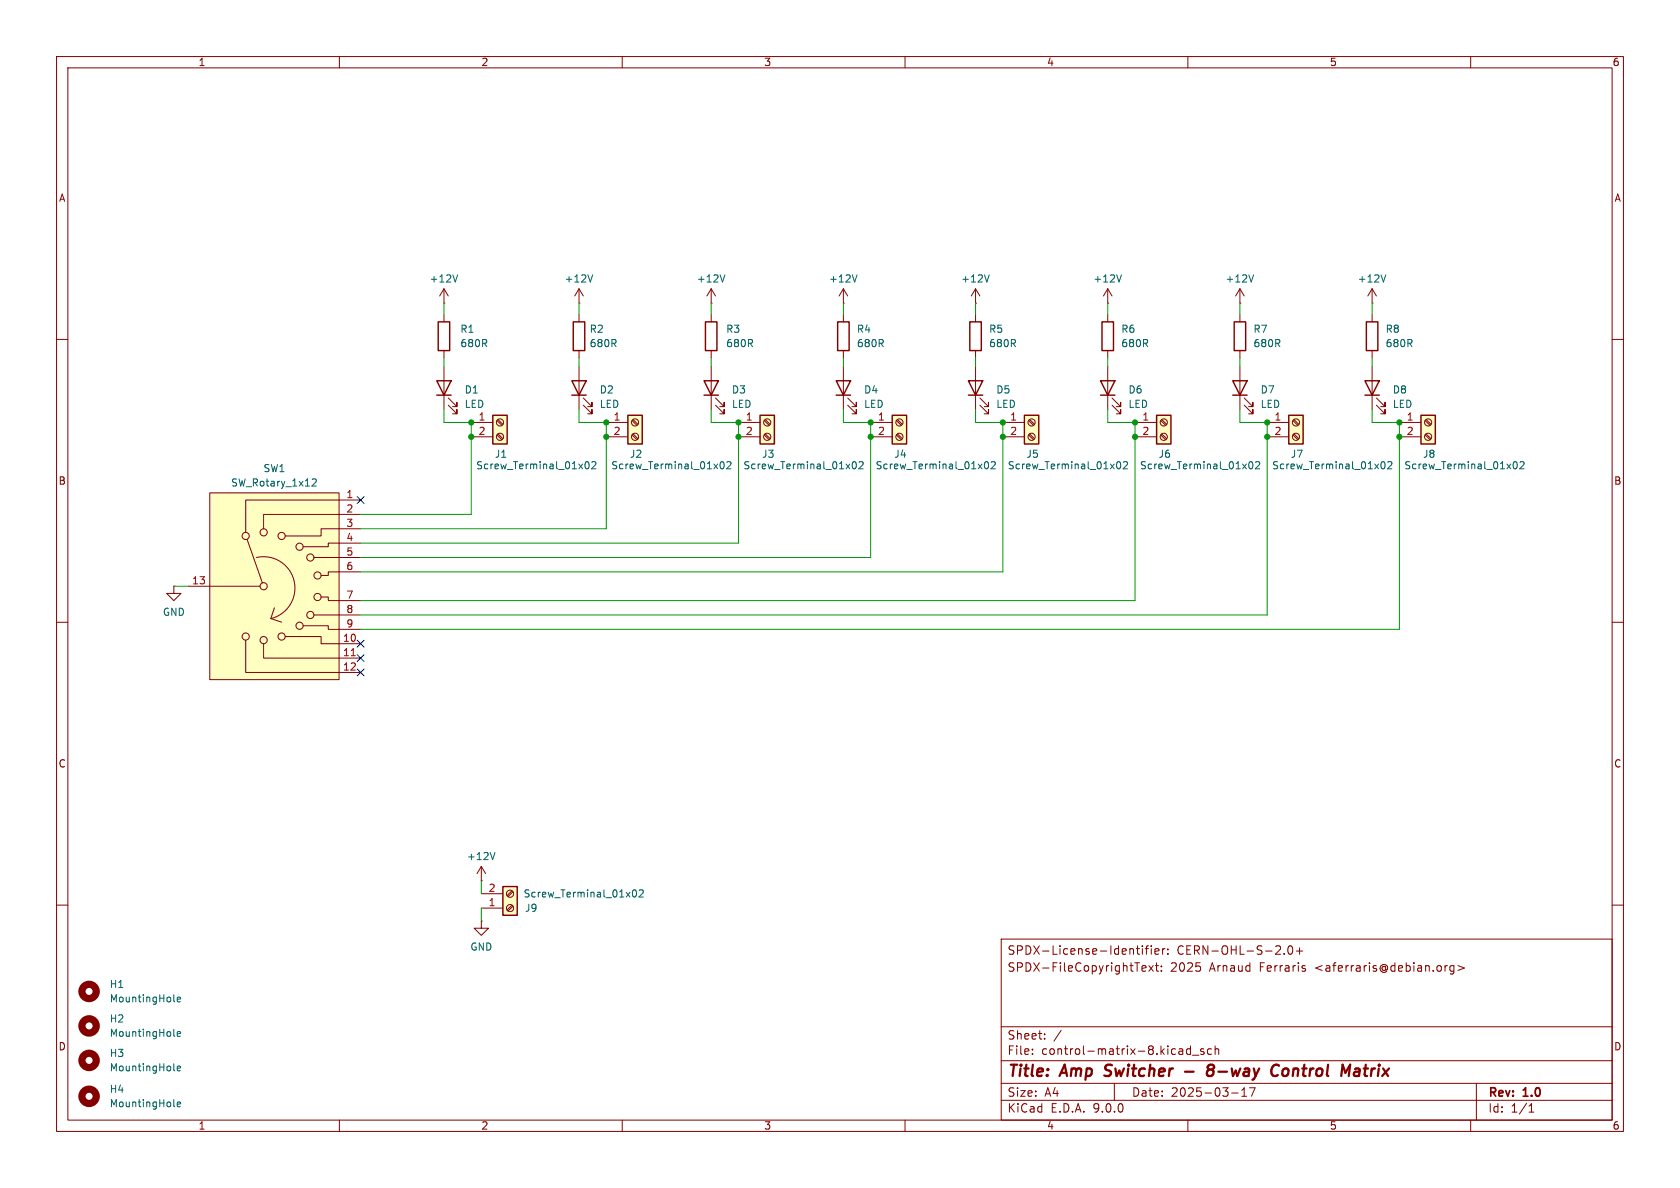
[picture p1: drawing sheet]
<svg xmlns="http://www.w3.org/2000/svg" width="297mm" height="210mm" viewBox="0 0 297 210" stroke-linecap="round" stroke-linejoin="round" font-family="sans-serif">
<g fill="none" stroke="#840000" stroke-width=".18">
<path d="M10 10h277v190h-277zM12 12h273v186h-273zM60 10v2M110 10v2M160 10v2M210 10v2M260 10v2M78.5 53.6h.1M78.5 51.1l-.8 1.2M78.5 51.1l.7 1.2M78.5 51.1v2.5M102.4 53.6h.1"/>
<path d="M102.4 51.1l-.8 1.2M102.4 51.1l.7 1.2M102.4 51.1v2.5M10 60h2M285 60h2M10 110h2M285 110h2M10 160h2M177 166h108v32h-108zM200.9 167.7h.6M201.3 168.7h.2M201.9 171.2l.7-.1-.1-.3-.4-.1-.2 .2 .1 .7h.5"/>
<path d="M202 167.2v.1M202 167.7v1M202.5 167.7h.5M203 167.2l-.3 .2v1.3M203.1 170.7l.8 1M203.5 167.2v.1M203.5 167.7v1M203.9 170.7l-.8 1M204.2 168.2l.7-.1-.1-.3-.4-.1-.2 .2v.7h.6M204.2 170.7h.6M204.5 170.2v1.3l.3 .2M205.3 171.6v.1"/>
<path d="M205.3 170.8v.1M205.5 167.7v1M206 167.7l-.3 .1-.2 .2M206.5 168.6v.1M206.5 167.8v.1M211.5 170.2h.7M212.1 170.8l.1 .3-.1 .5M227 168.6v.1M227.8 167.3l.2-.1a.81 .81 0 0 1 .6 .6 .81 .81 0 0 1-.3 .8l-.1 .1a.81 .81 0 0 1-.4-1.4zM229.2 168.1h1.1M229.7 167.6v1.1M230.6 171.2l.2 .2-.2 .3"/>
<path d="M230.6 170.7l.1 .1M255.9 170.7l-.3 .1-.1 .2M257 170.8l-.4-.1-.3 .3v.4l.2 .2h.5M257 170.7v1.2l-.3 .3-.3-.1M257.7 170.7l1.2 .4-1.2 .5M285 160h2M60 198v2M110 198v2M160 198v2M177 194.5h108M177 191.5h108M177 187.5h108"/>
<path d="M177 181.5h108M182.5 186.3v.1M182.5 185.5v.1M184.7 183.6v.1M184.7 182.8v.1M187.6 182.1l-1.3 2M197 191.5v3M209 185.5l.1 .9M209.1 186.3l-.1 .1M209.1 185.8h-.1M210 198v2M210.5 184.9v1.5"/>
<path d="M210.5 185.5l-.5-.1-.3 .3v.4l.2 .2h.6M210.8 186.5h1.2M212.8 185.5l-.3-.1-.3 .2 .1 .2 .5 .2v.3h-.6M214.2 185.5l-.5-.1-.2 .3v.4l.1 .2h.6M214.8 185.5l.2-.1 .4 .1 .1 .9M214.8 184.9v1.5M217.7 193.2h1.2M219.5 193.8h.9M219.5 192.7l.5-.4v1.5M221.9 192.3l-.7 1.5M260 198v2M261 191.5v6.5"/>
<path d="M270.3 196.6h.9M270.3 195.5l.4-.4v1.5"/>
</g>
<path d="M195.2 190.1l.3 .1M195.5 188.4l-.1 .2 .1 .4M209.5 189.4h1.5M213.8 189.1l-.2-.2-.1-.3a.64 .64 0 0 1 1.1-.2v.3l-.4 .4M213.8 189.1a.65 .65 0 0 0-.3 1 .65 .65 0 0 0 .9-.1 .65 .65 0 0 0 0-.8l-.2-.1M213.8 189.1h.4M224.8 189.7a.66 .66 0 0 0 1.1 .3M226.1 188.4a.8 .8 0 0 0-.9-.1 .8 .8 0 0 0-.4 .8M227.5 188.9a.62 .62 0 0 0-.7 .4v.7a.52 .52 0 0 0 .7 .1M239.6 189l.2-.1 .5 .1v1.2M240.4 189.4h-.7a.4 .4 0 0 0-.4 .4 .4 .4 0 0 0 .3 .4l.7-.1" fill="none" stroke="#840000" stroke-width=".4"/>
<path d="M80.9 48.6l-.4 1.3M104.8 48.6l-.4 1.3M30.7 183l.2 .2M30.7 189.1l.2 .2M30.7 195.5l.2 .2M31.3 182.8l.6-.1v-.3h-.4l-.2 .1 .1 .6h.5M31.3 188.9l.6-.1v-.3h-.4l-.2 .1 .1 .6h.5M31.3 195.2l.6-.1v-.2l-.4-.1-.2 .2 .1 .6h.5" fill="none" stroke="#006464" stroke-width=".18"/>
<g fill="none" stroke="#840000" stroke-width="1.3">
<circle cx="15.7" cy="187.5" r="1.27"/>
<circle cx="15.7" cy="193.8" r="1.27"/>
<circle cx="15.7" cy="181.4" r="1.27"/>
</g>
<path d="M204.5 73.4h2.5v5.1h-2.5z" fill="#ffffc2"/>
<path d="M204.5 73.4h2.5v5.1h-2.5z" fill="none" stroke="#840000" stroke-width=".25"/>
<g fill="none" stroke="#840000" stroke-width=".18">
<path d="M200.7 74.7h3.8M200.7 77.2h3.8M205.2 74.3l.9 .9M205.2 76.9l.9 .8M205.4 74.2l.8 .8M205.4 76.7l.8 .8"/>
<circle cx="205.7" cy="77.2" r=".63"/>
<circle cx="205.7" cy="74.7" r=".63"/>
</g>
<path d="M220.9 81.7l.2-.1a.68 .68 0 0 1 .4 .6 .68 .68 0 0 1-.4 .7l-.2-.1-.1-.4zM222 81.7l.5-.1 .2 .4-.8 .9h.8" fill="none" stroke="#006464" stroke-width=".18"/>
<path d="M37.1 87.1h22.8v33h-22.8z" fill="#ffffc2"/>
<g fill="none" stroke="#840000" stroke-width=".18">
<path d="M195.8 53.6h.1M195.8 51.1v2.5M195.8 55.6v1.3M195.8 51.1l-.7 1.2M195.8 51.1l.8 1.2M219.2 53.6h.1M219.2 51.1l-.8 1.2M219.2 51.1l.8 1.2M219.2 51.1v2.5M242.6 53.6h.1M242.6 51.1l-.8 1.2M242.6 51.1l.7 1.2"/>
<path d="M242.6 51.1v2.5M195.8 62v1.2M195.8 64.8v7.6M196.6 71.6l1.5 1.6v-.8v.8h-.7M196.6 70.4l1.5 1.5v-.8v.8h-.7M37.1 87.1h22.8v33h-22.8zM43.7 95.4l2.7 7.6M45.3 98.6a5.5 5.5 0 0 1 6.7 4.1 5.5 5.5 0 0 1-4.1 6.6M55.5 98.6h8.3M63.8 88.4h-20.4v5.7M63.8 90.9h-17.2v2.6M63.8 93.5h-7v1.2h-6.4"/>
<path d="M63.8 96h-5.8v.6h-4.4M30.7 103.6v1.3h1.3l-1.3 1.3-1.2-1.3h1.2M30.7 103.6h.1M33.3 103.6h12.7M43.4 113.2v5.7h20.4M46.6 113.8v2.5h17.2M47.9 109.3l1.9 .7M48.5 107.4l-.6 1.9M50.4 112.5h6.4v1.3h7M53.6 110.6h4.4v.7h5.8M55.5 108.7h8.3M56.8 105.5h1.2v.7h5.8"/>
<path d="M63.8 101.1h-5.8v.6h-1.2"/>
<circle cx="43.4" cy="94.7" r=".63"/>
<circle cx="46.6" cy="94.1" r=".63"/>
<circle cx="49.8" cy="94.7" r=".63"/>
<circle cx="53" cy="96.6" r=".63"/>
<circle cx="54.9" cy="98.6" r=".63"/>
<circle cx="43.4" cy="112.5" r=".63"/>
<circle cx="46.6" cy="113.2" r=".63"/>
<circle cx="46.6" cy="103.6" r=".63"/>
<circle cx="49.8" cy="112.5" r=".63"/>
<circle cx="53" cy="110.6" r=".63"/>
<circle cx="54.9" cy="108.7" r=".63"/>
<circle cx="56.1" cy="101.7" r=".63"/>
<circle cx="56.1" cy="105.5" r=".63"/>
</g>
<path d="M62.1 115.9h.7" fill="none" stroke="#a90000" stroke-width=".18"/>
<path d="M198.3 48.6l-.5 1.3M221.6 48.6l-.4 1.3M245 48.6l-.4 1.3M55.2 84.8l.5-.1 .2 .3-.8 .9h.8" fill="none" stroke="#006464" stroke-width=".18"/>
<path d="M194.8 56.9h2v5.1h-2zM194.6 67.3h2.5l-1.3 2.6zM194.6 69.9h2.5" fill="none" stroke="#840000" stroke-width=".25"/>
<path d="M87.1 73.4h2.6v5.1h-2.6z" fill="#ffffc2"/>
<path d="M77.5 56.9h2v5.1h-2zM101.3 56.9h2.1v5.1h-2.1zM124.7 56.9h2v5.1h-2zM148.1 56.9h2v5.1h-2zM77.2 67.3h2.6l-1.3 2.6zM77.2 69.9h2.6M87.1 73.4h2.6v5.1h-2.6zM101.1 67.3h2.5l-1.2 2.6zM101.1 69.9h2.5M147.8 67.3h2.6l-1.3 2.6zM147.8 69.9h2.6" fill="none" stroke="#840000" stroke-width=".25"/>
<g fill="none" stroke="#840000" stroke-width=".18">
<path d="M78.5 55.6v1.3M102.4 55.6v1.3M125.7 55.6v1.3M149.1 53.6h.1M149.1 51.1v2.5M149.1 55.6v1.3M149.1 51.1l-.8 1.2M149.1 51.1l.8 1.2M172.5 53.6h.1M172.5 51.1l-.8 1.2M172.5 51.1l.7 1.2M172.5 51.1v2.5"/>
<path d="M78.5 62v1.2M78.5 64.8v7.6M79.2 71.6l1.6 1.6v-.8v.8h-.8M79.2 70.4l1.6 1.5v-.8v.8h-.8M83.3 74.7h3.8M83.3 77.2h3.8M87.9 74.3l.8 .9M87.9 76.9l.8 .8M88 74.2l.9 .8M88 76.7l.9 .8M102.4 62v1.2M102.4 64.8v7.6"/>
<path d="M103.1 71.6l1.5 1.6v-.8v.8h-.7M103.1 70.4l1.5 1.5v-.8v.8h-.7M125.7 62v1.2M149.1 62v1.2M149.1 64.8v7.6M149.9 71.6l1.5 1.6v-.8v.8h-.8M149.9 70.4l1.5 1.5v-.8v.8h-.8"/>
<circle cx="88.4" cy="74.7" r=".63"/>
<circle cx="88.4" cy="77.2" r=".63"/>
</g>
<path d="M151.5 48.6l-.4 1.3M174.9 48.6l-.4 1.3M103.6 81.7l.1-.1a.68 .68 0 0 1 .5 .6 .68 .68 0 0 1-.5 .7 .84 .84 0 0 1-.1-1.2zM104.6 81.7l.5-.1 .3 .4-.8 .9h.8M30.7 176.9l.2 .2M31.3 176.7l.6-.1v-.3h-.4l-.2 .1 .1 .6h.5" fill="none" stroke="#006464" stroke-width=".18"/>
<circle cx="15.7" cy="175.3" r="1.27" fill="none" stroke="#840000" stroke-width="1.3"/>
<path d="M134.4 73.4h2.5v5.1h-2.5z" fill="#ffffc2"/>
<path d="M124.5 67.3h2.5l-1.3 2.6zM124.5 69.9h2.5M134.4 73.4h2.5v5.1h-2.5z" fill="none" stroke="#840000" stroke-width=".25"/>
<g fill="none" stroke="#840000" stroke-width=".18">
<path d="M125.7 64.8v7.6M126.5 71.6l1.5 1.6v-.8v.8h-.7M126.5 70.4l1.5 1.5v-.8v.8h-.7M130.6 74.7h3.8M130.6 77.2h3.8M135.1 74.3l.9 .9M135.1 76.9l.9 .8M135.3 74.2l.8 .8M135.3 76.7l.8 .8"/>
<circle cx="135.6" cy="74.7" r=".63"/>
<circle cx="135.6" cy="77.2" r=".63"/>
</g>
<path d="M150.8 81.7l.2-.1a.68 .68 0 0 1 .4 .6 .68 .68 0 0 1-.4 .7 .84 .84 0 0 1-.2-1.2zM151.9 81.7l.5-.1 .2 .4-.8 .9h.8" fill="none" stroke="#006464" stroke-width=".18"/>
<path d="M111 73.4h2.5v5.1h-2.5z" fill="#ffffc2"/>
<path d="M218.2 56.9h2v5.1h-2zM111 73.4h2.5v5.1h-2.5z" fill="none" stroke="#840000" stroke-width=".25"/>
<g fill="none" stroke="#840000" stroke-width=".18">
<path d="M125.7 53.6h.1M125.7 51.1l-.7 1.2M125.7 51.1l.8 1.2M125.7 51.1v2.5M219.2 55.6v1.3M107.2 74.7h3.8M107.2 77.2h3.8M111.7 74.3l.9 .9M111.7 76.9l.9 .8M111.9 74.2l.9 .8M111.9 76.7l.9 .8M219.2 62v1.2"/>
<circle cx="112.3" cy="77.2" r=".63"/>
<circle cx="112.3" cy="74.7" r=".63"/>
</g>
<path d="M128.1 48.6l-.4 1.3M127.5 81.7l.1-.1a.68 .68 0 0 1 .4 .6 .68 .68 0 0 1-.4 .7 .84 .84 0 0 1-.1-1.2zM128.5 81.7l.5-.1 .2 .4-.8 .9h.8" fill="none" stroke="#006464" stroke-width=".18"/>
<path d="M227.8 73.4h2.6v5.1h-2.6z" fill="#ffffc2"/>
<path d="M227.8 73.4h2.6v5.1h-2.6zM241.3 67.3h2.5l-1.2 2.6zM241.3 69.9h2.5" fill="none" stroke="#840000" stroke-width=".25"/>
<g fill="none" stroke="#840000" stroke-width=".18">
<path d="M224 74.7h3.8M224 77.2h3.8M228.6 74.3l.8 .9M228.6 76.9l.8 .8M228.8 74.2l.8 .8M228.8 76.7l.8 .8M242.6 64.8v7.6M243.3 71.6l1.6 1.6v-.8v.8h-.8M243.3 70.4l1.6 1.5v-.8v.8h-.8"/>
<circle cx="229.1" cy="77.2" r=".63"/>
<circle cx="229.1" cy="74.7" r=".63"/>
</g>
<path d="M244.3 81.7l.1-.1a.68 .68 0 0 1 .5 .6 .68 .68 0 0 1-.5 .7l-.1-.1-.2-.4zM245.3 81.7l.5-.1 .3 .4-.8 .9h.8" fill="none" stroke="#006464" stroke-width=".18"/>
<path d="M157.7 73.4h2.6v5.1h-2.6z" fill="#ffffc2"/>
<path d="M157.7 73.4h2.6v5.1h-2.6z" fill="none" stroke="#840000" stroke-width=".25"/>
<g fill="none" stroke="#840000" stroke-width=".18">
<path d="M153.9 74.7h3.8M153.9 77.2h3.8M158.5 74.3l.8 .9M158.5 76.9l.8 .8M158.6 74.2l.9 .8M158.6 76.7l.9 .8"/>
<circle cx="159" cy="74.7" r=".63"/>
<circle cx="159" cy="77.2" r=".63"/>
</g>
<path d="M174.1 81.7l.2-.1a.68 .68 0 0 1 .5 .6 .68 .68 0 0 1-.5 .7l-.2-.1-.1-.4zM175.2 81.7l.5-.1 .3 .4-.8 .9h.8" fill="none" stroke="#006464" stroke-width=".18"/>
<path d="M251.2 73.4h2.5v5.1h-2.5z" fill="#ffffc2"/>
<path d="M171.4 56.9h2.1v5.1h-2.1zM241.6 56.9h2v5.1h-2zM171.2 67.3h2.5l-1.2 2.6zM171.2 69.9h2.5M251.2 73.4h2.5v5.1h-2.5z" fill="none" stroke="#840000" stroke-width=".25"/>
<g fill="none" stroke="#840000" stroke-width=".18">
<path d="M172.5 55.6v1.3M242.6 55.6v1.3M172.5 62v1.2M172.5 64.8v7.6M173.2 71.6l1.6 1.6v-.8v.8h-.8M173.2 70.4l1.6 1.5v-.8v.8h-.8M242.6 62v1.2M247.4 74.7h3.8M247.4 77.2h3.8M251.9 74.3l.9 .9M251.9 76.9l.9 .8M252.1 74.2l.9 .8"/>
<path d="M252.1 76.7l.9 .8"/>
<circle cx="252.5" cy="74.7" r=".63"/>
<circle cx="252.5" cy="77.2" r=".63"/>
</g>
<path d="M267.6 81.7l.2-.1a.68 .68 0 0 1 .4 .6 .68 .68 0 0 1-.4 .7l-.2-.1-.1-.4zM268.7 81.7l.5-.1 .2 .4-.8 .9h.8" fill="none" stroke="#006464" stroke-width=".18"/>
<path d="M181.1 73.4h2.5v5.1h-2.5z" fill="#ffffc2"/>
<path d="M181.1 73.4h2.5v5.1h-2.5z" fill="none" stroke="#840000" stroke-width=".25"/>
<g fill="none" stroke="#840000" stroke-width=".18">
<path d="M177.3 74.7h3.8M177.3 77.2h3.8M181.8 74.3l.9 .9M181.8 76.9l.9 .8M182 74.2l.9 .8M182 76.7l.9 .8"/>
<circle cx="182.4" cy="77.2" r=".63"/>
<circle cx="182.4" cy="74.7" r=".63"/>
</g>
<path d="M197.6 81.7l.1-.1a.68 .68 0 0 1 .4 .6 .68 .68 0 0 1-.4 .7 .84 .84 0 0 1-.1-1.2zM198.6 81.7l.5-.1 .2 .4-.8 .9h.8" fill="none" stroke="#006464" stroke-width=".18"/>
<path d="M88.9 156.7h2.5v5.1h-2.5z" fill="#ffffc2"/>
<path d="M217.9 67.3h2.6l-1.3 2.6zM217.9 69.9h2.6M88.9 156.7h2.5v5.1h-2.5z" fill="none" stroke="#840000" stroke-width=".25"/>
<g fill="none" stroke="#840000" stroke-width=".18">
<path d="M219.2 64.8v7.6M220 71.6l1.5 1.6v-.8v.8h-.8M220 70.4l1.5 1.5v-.8v.8h-.8M85.1 155.7h.1M85.1 158h3.8M85.1 153.2l-.8 1.2M85.1 153.2l.8 1.2M85.1 153.2v2.5M90.5 157.5l-.9 .8M90.7 157.7l-.9 .8M85.1 162.8v1.3h1.3l-1.3 1.3-1.3-1.3h1.3M85.1 162.8h.1"/>
<path d="M85.1 160.5h3.8M90.5 160l-.9 .9M90.7 160.2l-.9 .8"/>
<circle cx="90.2" cy="158" r=".63"/>
<circle cx="90.2" cy="160.5" r=".63"/>
</g>
<path d="M87.5 150.7l-.4 1.3M112 157.4l.1-.1a.68 .68 0 0 1 .4 .6 .68 .68 0 0 1-.4 .7 .84 .84 0 0 1-.1-1.2zM113 157.4l.5-.1 .2 .4-.8 .9h.8" fill="none" stroke="#006464" stroke-width=".18"/>
<g fill="none" stroke="#009600" stroke-width=".18">
<path d="M78.5 53.6v2M102.4 53.6v2M125.7 53.6v2M149.1 53.6v2M172.5 53.6v2M195.8 53.6v2M219.2 53.6v2M242.6 53.6v2M78.5 72.4v2.3h4.8v16.2h-19.5M78.5 63.2v1.6M102.4 72.4v2.3h4.8v18.8h-43.4M102.4 63.2v1.6"/>
<path d="M125.7 72.4v2.3h4.9v21.3h-66.8M125.7 63.2v1.6M149.1 72.4v2.3h4.8v23.9h-90.1M149.1 63.2v1.6M172.5 72.4v2.3h4.8v26.4h-113.5M172.5 63.2v1.6M195.8 72.4v2.3h4.9v31.5h-136.9M195.8 63.2v1.6M219.2 63.2v1.6M219.2 72.4v2.3h4.8v34h-160.2M242.6 72.4v2.3h4.8v36.6h-183.6M242.6 63.2v1.6"/>
<path d="M30.7 103.6h2.6M85.1 155.7v2.3M85.1 160.5v2.3"/>
</g>
<path d="M63.1 87.8l1.3 1.2M64.4 87.8l-1.3 1.2M63.1 118.3l1.3 1.2M63.1 113.2l1.3 1.2M63.1 115.7l1.3 1.2M64.4 118.3l-1.3 1.2M64.4 113.2l-1.3 1.2M64.4 115.7l-1.3 1.2" fill="none" stroke="#000084" stroke-width=".18"/>
<g fill="#009600" stroke="#009600" stroke-width=".18">
<circle cx="153.9" cy="74.7" r=".46"/>
<circle cx="177.3" cy="74.7" r=".46"/>
<circle cx="177.3" cy="77.2" r=".46"/>
<circle cx="200.7" cy="74.7" r=".46"/>
<circle cx="200.7" cy="77.2" r=".46"/>
<circle cx="153.9" cy="77.2" r=".46"/>
<circle cx="83.3" cy="77.2" r=".46"/>
<circle cx="107.2" cy="77.2" r=".46"/>
<circle cx="83.3" cy="74.7" r=".46"/>
<circle cx="107.2" cy="74.7" r=".46"/>
<circle cx="130.6" cy="74.7" r=".46"/>
<circle cx="130.6" cy="77.2" r=".46"/>
<circle cx="247.4" cy="77.2" r=".46"/>
<circle cx="247.4" cy="74.7" r=".46"/>
<circle cx="224" cy="77.2" r=".46"/>
<circle cx="224" cy="74.7" r=".46"/>
</g>
<g font-size="2.8" fill="#840000">
<text x="178" y="190.9">Title:</text>
<text x="187.7" y="190.9">Amp</text>
<text x="196.2" y="190.9">Switcher</text>
<text x="215.9" y="190.9">8-way</text>
<text x="228" y="190.9">Control</text>
<text x="241.2" y="190.9">Matrix</text>
</g>
<g font-size="2.1" fill="#840000">
<text x="178" y="172">SPDX-FileCopyrightText:</text>
<text x="178" y="169">SPDX-License-Identifier:</text>
<text x="206.9" y="172">2025</text>
<text x="208" y="169">CERN-OHL-S-2.0+</text>
<text x="213.9" y="172">Arnaud</text>
<text x="222.8" y="172">Ferraris</text>
<text x="232.8" y="172">&lt;aferraris@debian.org&gt;</text>
<text x="178" y="184">Sheet:</text>
<text x="178" y="186.7">File:</text>
<text x="184.1" y="186.7">control-matrix-8.kicad_sch</text>
<text x="178" y="196.9">KiCad</text>
<text x="178" y="194.1">Size:</text>
<text x="184.7" y="194.1">A4</text>
<text x="185.7" y="196.9">E.D.A.</text>
<text x="193.3" y="196.9">9.0.0</text>
<text x="200" y="194.1">Date:</text>
<text x="207" y="194.1">2025-03-17</text>
<text x="263" y="194.3">Rev:</text>
<text x="263" y="196.9">Id:</text>
<text x="267.1" y="196.9">1/1</text>
<text x="269.4" y="194.3">1.0</text>
</g>
<g font-size="1.8" fill="#840000">
<text x="35" y="11.9">1</text>
<text x="85" y="11.9">2</text>
<text x="135" y="11.9">3</text>
<text x="185" y="11.9">4</text>
<text x="235" y="11.9">5</text>
<text x="285" y="11.9">6</text>
<text x="10.3" y="35.9">A</text>
<text x="285.3" y="35.9">A</text>
<text x="10.3" y="85.9">B</text>
<text x="285.3" y="85.9">B</text>
<text x="10.3" y="135.9">C</text>
<text x="285.3" y="135.9">C</text>
<text x="10.3" y="185.9">D</text>
<text x="285.3" y="185.9">D</text>
<text x="35" y="199.9">1</text>
<text x="85" y="199.9">2</text>
<text x="135" y="199.9">3</text>
<text x="185" y="199.9">4</text>
<text x="235" y="199.9">5</text>
<text x="285" y="199.9">6</text>
</g>
<g font-size="1.8" fill="#006464">
<text x="75.8" y="50.1">+12V</text>
<text x="99.7" y="50.1">+12V</text>
<text x="123.1" y="50.1">+12V</text>
<text x="146.5" y="50.1">+12V</text>
<text x="169.8" y="50.1">+12V</text>
<text x="193.2" y="50.1">+12V</text>
<text x="216.6" y="50.1">+12V</text>
<text x="239.9" y="50.1">+12V</text>
<text x="81.3" y="59">R1</text>
<text x="104.1" y="59">R2</text>
<text x="128.3" y="59">R3</text>
<text x="151.4" y="59">R4</text>
<text x="174.8" y="59">R5</text>
<text x="198.1" y="59">R6</text>
<text x="221.5" y="59">R7</text>
<text x="244.9" y="59">R8</text>
<text x="81.3" y="61.6">680R</text>
<text x="104.1" y="61.6">680R</text>
<text x="128.3" y="61.6">680R</text>
<text x="151.4" y="61.6">680R</text>
<text x="174.8" y="61.6">680R</text>
<text x="198.1" y="61.6">680R</text>
<text x="221.5" y="61.6">680R</text>
<text x="244.9" y="61.6">680R</text>
<text x="82.1" y="69.8">D1</text>
<text x="105.9" y="69.8">D2</text>
<text x="129.3" y="69.8">D3</text>
<text x="152.7" y="69.8">D4</text>
<text x="176" y="69.8">D5</text>
<text x="199.4" y="69.8">D6</text>
<text x="222.8" y="69.8">D7</text>
<text x="246.1" y="69.8">D8</text>
<text x="82.1" y="72.3">LED</text>
<text x="105.9" y="72.3">LED</text>
<text x="129.3" y="72.3">LED</text>
<text x="152.7" y="72.3">LED</text>
<text x="176" y="72.3">LED</text>
<text x="199.4" y="72.3">LED</text>
<text x="222.8" y="72.3">LED</text>
<text x="246.1" y="72.3">LED</text>
<text x="46.5" y="83.7">SW1</text>
<text x="84.1" y="83.2">Screw_Terminal_01x02</text>
<text x="87.4" y="81.1">J1</text>
<text x="108" y="83.2">Screw_Terminal_01x02</text>
<text x="111.3" y="81.1">J2</text>
<text x="131.3" y="83.2">Screw_Terminal_01x02</text>
<text x="134.6" y="81.1">J3</text>
<text x="154.7" y="83.2">Screw_Terminal_01x02</text>
<text x="158" y="81.1">J4</text>
<text x="178.1" y="83.2">Screw_Terminal_01x02</text>
<text x="181.4" y="81.1">J5</text>
<text x="201.4" y="83.2">Screw_Terminal_01x02</text>
<text x="204.7" y="81.1">J6</text>
<text x="224.8" y="83.2">Screw_Terminal_01x02</text>
<text x="228.1" y="81.1">J7</text>
<text x="248.2" y="83.2">Screw_Terminal_01x02</text>
<text x="251.5" y="81.1">J8</text>
<text x="40.8" y="86.2">SW_Rotary_1x12</text>
<text x="28.7" y="109.1">GND</text>
<text x="82.4" y="152.2">+12V</text>
<text x="92.5" y="158.9">Screw_Terminal_01x02</text>
<text x="92.7" y="161.4">J9</text>
<text x="83.1" y="168.2">GND</text>
<text x="19.3" y="174.9">H1</text>
<text x="19.3" y="177.4">MountingHole</text>
<text x="19.3" y="180.9">H2</text>
<text x="19.3" y="183.5">MountingHole</text>
<text x="19.3" y="187">H3</text>
<text x="19.3" y="189.6">MountingHole</text>
<text x="19.3" y="193.4">H4</text>
<text x="19.3" y="195.9">MountingHole</text>
</g>
<g font-size="1.8" fill="#a90000">
<text x="84.5" y="74.4">1</text>
<text x="84.5" y="77">2</text>
<text x="108.4" y="74.4">1</text>
<text x="108.4" y="77">2</text>
<text x="131.8" y="74.4">1</text>
<text x="131.8" y="77">2</text>
<text x="155.1" y="74.4">1</text>
<text x="155.1" y="77">2</text>
<text x="178.5" y="74.4">1</text>
<text x="178.5" y="77">2</text>
<text x="201.9" y="74.4">1</text>
<text x="201.9" y="77">2</text>
<text x="225.2" y="74.4">1</text>
<text x="225.2" y="77">2</text>
<text x="248.6" y="74.4">1</text>
<text x="248.6" y="77">2</text>
<text x="61.1" y="88.1">1</text>
<text x="61.1" y="90.7">2</text>
<text x="61.1" y="93.2">3</text>
<text x="61.1" y="95.8">4</text>
<text x="61.1" y="98.3">5</text>
<text x="61.1" y="100.8">6</text>
<text x="33.9" y="103.4">13</text>
<text x="61.1" y="105.9">7</text>
<text x="60.5" y="113.5">10</text>
<text x="61.1" y="108.5">8</text>
<text x="61.1" y="111">9</text>
<text x="60.5" y="116.1">11</text>
<text x="60.5" y="118.6">12</text>
<text x="86.3" y="160.3">1</text>
<text x="86.3" y="157.7">2</text>
</g>
</svg>
